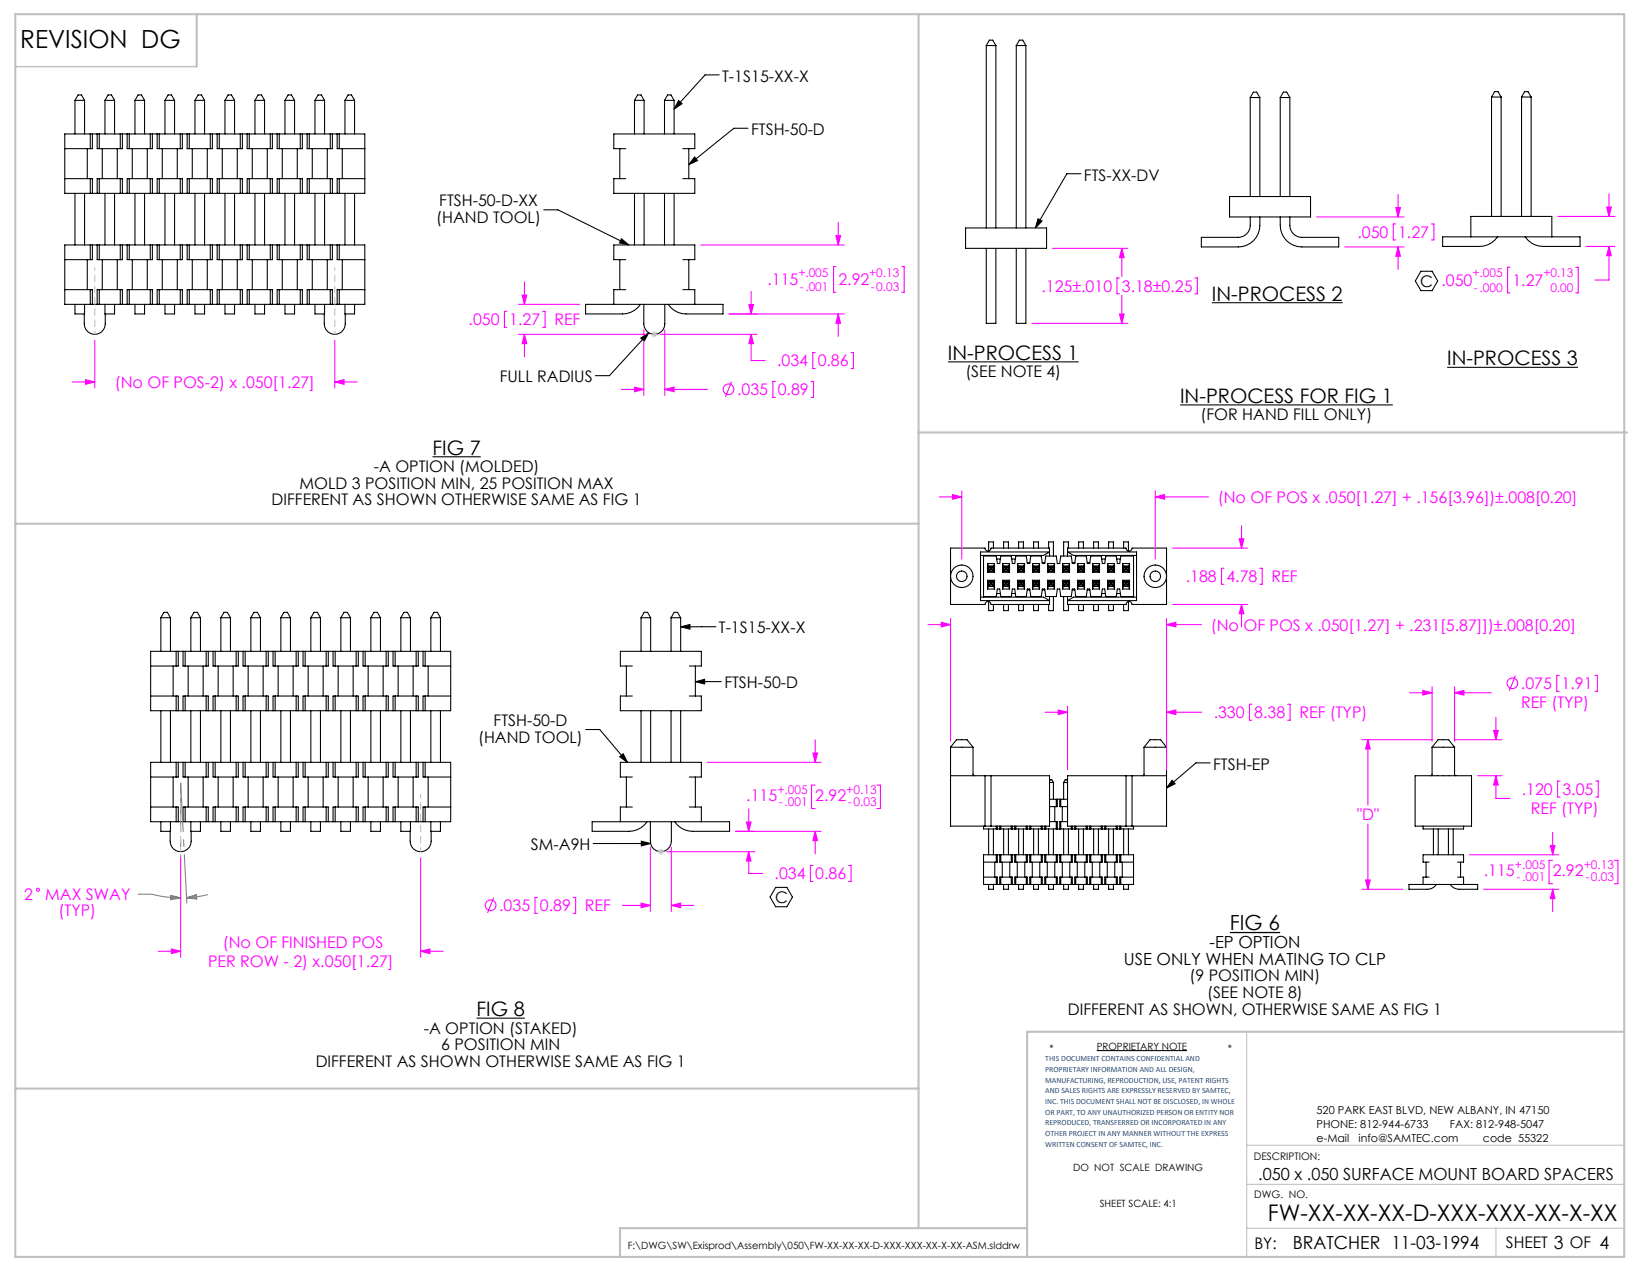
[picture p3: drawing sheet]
<svg xmlns="http://www.w3.org/2000/svg" width="279mm" height="216mm" viewBox="0 0 279 216" stroke-linecap="round" stroke-linejoin="round" font-family="sans-serif">
<path d="M0 0h279.4v215.9h-279.4z" fill="none" stroke="#fff" stroke-width=".18"/>
<g fill="none" stroke="#000" stroke-width=".18">
<path d="M12.7 17h1.6M12.7 17l.5-.9h.6l.5 .9M12.7 17v5.7M14.3 17v5.7M17.8 17h1.6M17.8 17l.5-.9h.6l.5 .9M17.8 17v5.7M19.4 17v5.7M22.9 17h1.6M22.9 17l.5-.9h.6l.5 .9M22.9 17v5.7M24.5 17v5.7"/>
<path d="M27.9 17h1.7M27.9 17l.6-.9h.5l.6 .9M27.9 17v5.7M29.6 17v5.7M33 17h1.6M33 17l.5-.9h.6l.5 .9M33 17v5.7M34.6 17v5.7M38.1 17h1.6M38.1 17l.5-.9h.6l.5 .9M38.1 17v5.7M39.7 17v5.7"/>
<path d="M43.2 17h1.6M43.2 17l.5-.9h.6l.5 .9M43.2 17v5.7M44.8 17v5.7M48.3 17h1.6M48.3 17l.5-.9h.6l.5 .9M48.3 17v5.7M49.9 17v5.7M53.3 17h1.7M53.3 17l.6-.9h.5l.6 .9M53.3 17v5.7M55 17v5.7"/>
<path d="M58.4 17h1.6M58.4 17l.5-.9h.6l.5 .9M58.4 17v5.7M60 17v5.7M107.4 17v5.7M107.4 17h1.7M107.4 17l.6-.9h.5l.6 .9M109.1 17v5.7M112.5 17h1.6M112.5 17l.5-.9h.6l.5 .9M112.5 17v5.7M114.1 17v5.7"/>
<path d="M114.9 17l.6 .6-1.4 .9zM121.8 12.7h-2.4l-5.3 5.8M167 7.7l.5-.9h.6l.5 .9M167 7.7h1.6M167 7.7v30.9M168.6 7.7v30.9M172.1 7.7l.5-.9h.6l.5 .9M172.1 7.7h1.6M172.1 7.7v30.9M173.7 7.7v30.9M211.7 16.5v16.8M211.7 16.5h1.6"/>
<path d="M211.7 16.5l.5-.9h.6l.5 .9M213.3 16.5v16.8M216.8 16.5h1.6M216.8 16.5l.5-.9h.6l.5 .9M216.8 16.5v16.8M218.4 16.5v16.8M252.6 16.4l.5-.9h.6l.5 .9M252.6 16.4h1.6M252.6 16.4v20.3M254.2 16.4v20.3M257.6 16.4l.6-.9h.5l.6 .9M257.6 16.4h1.7"/>
<path d="M257.6 16.4v20.3M259.3 16.4v20.3M11 30.3h4.6v2.4M11 22.7h50.8v10h-50.8zM12.7 32.7v8.8M14.3 32.7v8.8M14.8 25.2v5.1M15.3 22.7v2.5M15.3 30.3v2.4M15.6 22.7v2.5h-4.6M16.5 32.7v-2.4h4.2v2.4M16.5 22.7v2.5h4.2v-2.5"/>
<path d="M16.8 22.7v2.5M16.8 30.3v2.4M17.3 25.2v5.1M17.8 32.7v8.8M19.4 32.7v8.8M19.9 25.2v5.1M20.4 22.7v2.5M20.4 30.3v2.4M21.5 32.7v-2.4h4.3v2.4M21.5 22.7v2.5h4.3v-2.5M21.9 22.7v2.5M21.9 30.3v2.4"/>
<path d="M22.4 25.2v5.1M22.9 32.7v8.8M24.5 32.7v8.8M24.9 25.2v5.1M25.4 22.7v2.5M25.4 30.3v2.4M26.6 32.7v-2.4h4.3v2.4M26.6 22.7v2.5h4.3v-2.5M27 22.7v2.5M27 30.3v2.4M27.5 25.2v5.1M27.9 32.7v8.8"/>
<path d="M29.6 32.7v8.8M30 25.2v5.1M30.5 22.7v2.5M30.5 30.3v2.4M31.7 32.7v-2.4h4.3v2.4M31.7 22.7v2.5h4.3v-2.5M32 22.7v2.5M32 30.3v2.4M32.6 25.2v5.1M33 32.7v8.8M34.6 32.7v8.8M35.1 25.2v5.1"/>
<path d="M35.6 22.7v2.5M35.6 30.3v2.4M36.8 32.7v-2.4h4.2v2.4M36.8 22.7v2.5h4.2v-2.5M37.1 22.7v2.5M37.1 30.3v2.4M37.6 25.2v5.1M38.1 32.7v8.8M39.7 32.7v8.8M40.2 25.2v5.1M40.7 22.7v2.5M40.7 30.3v2.4"/>
<path d="M41.9 32.7v-2.4h4.2v2.4M41.9 22.7v2.5h4.2v-2.5M42.2 22.7v2.5M42.2 30.3v2.4M42.7 25.2v5.1M43.2 32.7v8.8M44.8 32.7v8.8M45.3 25.2v5.1M45.8 22.7v2.5M45.8 30.3v2.4M46.9 32.7v-2.4h4.3v2.4M46.9 22.7v2.5h4.3v-2.5"/>
<path d="M47.3 22.7v2.5M47.3 30.3v2.4M47.8 25.2v5.1M48.3 32.7v8.8M49.9 32.7v8.8M50.3 25.2v5.1M50.8 22.7v2.5M50.8 30.3v2.4M52 32.7v-2.4h4.3v2.4M52 22.7v2.5h4.3v-2.5M52.4 22.7v2.5M52.4 30.3v2.4"/>
<path d="M52.9 25.2v5.1M53.3 32.7v8.8M55 32.7v8.8M55.4 25.2v5.1M55.9 22.7v2.5M55.9 30.3v2.4M57.1 22.7v2.5h4.7M57.4 22.7v2.5M57.4 30.3v2.4M58 25.2v5.1M58.4 32.7v8.8M60 32.7v8.8"/>
<path d="M61.8 30.3h-4.7v2.4M92.1 35.5h2.4l12 6M105 25.2v5.1M106 25.2h-2.1v-2.5h13.8v2.5h-2.1M106 30.3h-2.1v2.4h13.8v-2.4h-2.1M107.4 32.7v8.8M109.1 32.7v8.8M112.5 32.7v8.8M114.1 32.7v8.8M116.6 25.2v5.1M117.6 26.6l.5 .6-1.5 .7zM126.7 21.7h-2.4l-7.7 6.2"/>
<path d="M163.5 38.6h13.7v3.5h-13.7zM175.8 37l.7 .4-1.2 1.2zM183 29.4h-2.4l-5.3 9.2M208.2 33.3h13.7v3.4h-13.7zM211.7 36.7a3.2 3.2 0 0 1-.6 2.9 2.03 2.03 0 0 1-1.4 .6h-6.3v1.6h6.3a3.7 3.7 0 0 0 3.6-3.6v-1.5M216.8 36.7a4.7 4.7 0 0 0 1.1 4 3.7 3.7 0 0 0 2.5 1.1h6.3v-1.6h-6.3a2.03 2.03 0 0 1-2-2v-1.5M11 49h4.6v2.5M11 41.5h50.8v10h-50.8zM12.7 51.5v1.7h1.6v-1.7M14.3 53.2v1.6a1.78 1.78 0 0 0 1.7 1.8 1.78 1.78 0 0 0 1.8-1.8v-1.6M14.8 44v5M15.3 41.5v2.5"/>
<path d="M15.3 49v2.5M15.6 41.5v2.5h-4.6M16.5 51.5v-2.5h4.2v2.5M16.5 41.5v2.5h4.2v-2.5M16.8 41.5v2.5M16.8 49v2.5M17.3 44v5M17.8 51.5v1.7h1.6v-1.7M19.9 44v5M20.4 41.5v2.5M20.4 49v2.5M21.5 51.5v-2.5h4.3v2.5"/>
<path d="M21.5 41.5v2.5h4.3v-2.5M21.9 41.5v2.5M21.9 49v2.5M22.4 44v5M22.9 51.5v1.7h1.6v-1.7M24.9 44v5M25.4 41.5v2.5M25.4 49v2.5M26.6 51.5v-2.5h4.3v2.5M26.6 41.5v2.5h4.3v-2.5M27 41.5v2.5M27 49v2.5"/>
<path d="M27.5 44v5M27.9 51.5v1.7h1.7v-1.7M30 44v5M30.5 41.5v2.5M30.5 49v2.5M31.7 51.5v-2.5h4.3v2.5M31.7 41.5v2.5h4.3v-2.5M32 41.5v2.5M32 49v2.5M32.6 44v5M33 51.5v1.7h1.6v-1.7M35.1 44v5"/>
<path d="M35.6 41.5v2.5M35.6 49v2.5M36.8 51.5v-2.5h4.2v2.5M36.8 41.5v2.5h4.2v-2.5M37.1 41.5v2.5M37.1 49v2.5M37.6 44v5M38.1 51.5v1.7h1.6v-1.7M40.2 44v5M40.7 41.5v2.5M40.7 49v2.5M41.9 51.5v-2.5h4.2v2.5"/>
<path d="M41.9 41.5v2.5h4.2v-2.5M42.2 41.5v2.5M42.2 49v2.5M42.7 44v5M43.2 51.5v1.7h1.6v-1.7M45.3 44v5M45.8 41.5v2.5M45.8 49v2.5M46.9 51.5v-2.5h4.3v2.5M46.9 41.5v2.5h4.3v-2.5M47.3 41.5v2.5M47.3 49v2.5"/>
<path d="M47.8 44v5M48.3 51.5v1.7h1.6v-1.7M50.3 44v5M50.8 41.5v2.5M50.8 49v2.5M52 51.5v-2.5h4.3v2.5M52 41.5v2.5h4.3v-2.5M52.4 41.5v2.5M52.4 49v2.5M52.9 44v5M53.3 51.5v1.7h1.7v-1.7M54.9 53.2v1.6a1.78 1.78 0 0 0 1.8 1.8 1.78 1.78 0 0 0 1.8-1.8v-1.6"/>
<path d="M55.4 44v5M55.9 41.5v2.5M55.9 49v2.5M57.1 41.5v2.5h4.7M57.4 41.5v2.5M57.4 49v2.5M58 44v5M58.4 51.5v1.7h1.6v-1.7M61.8 49h-4.7v2.5M105 44v5M105.2 40.4l1.3 1.1-1.6-.4zM106 49h-2.1v2.5"/>
<path d="M106 44h-2.1v-2.5h13.8v2.5h-2.1M108.5 51.5a3.7 3.7 0 0 1-3.1 1.7h-6.2v-1.7h23.2v1.7h-6.2a3.7 3.7 0 0 1-3.1-1.7M108.5 57.2l1.4-.9-.8 1.5zM109 51.5v3.3a1.78 1.78 0 0 0 1.8 1.8 1.78 1.78 0 0 0 1.8-1.8v-3.3M109.9 56.3l-6.7 7.3h-2.4M115.6 49h2.1v2.5M116.6 44v5M167 42.1v12.7h1.6v-12.7M172.1 42.1v12.7h1.6v-12.7M205.2 51.3h22.2M240.6 45.9h1.9l.9 1.7-.9 1.6h-1.9l-.9-1.6zM249.1 40.1v-3.4h13.7v3.4"/>
<path d="M253.6 40.1a3.7 3.7 0 0 1-3.1 1.6h-6.2v-1.6h23.3v1.6h-6.3a3.7 3.7 0 0 1-3-1.6M73.2 77.3h8.2M160.5 61.3h22.2M199.8 68.6h36.1M245.1 62.2h22.1M166 94.1h10.7l1-.6h-11.7v8.2h11.7l-1-.6h-10.7M166.5 94.1v7M166.5 94.2h2.2l.2 1.2h.4l.2-1.2h1.7l.2 1.2h.4l.2-1.2h1.8l.2 1.2h.4l.1-1.2h1.8l.2 1.2h.4l.2-1.2h1.8l.1 1.2h.4l.2-1.2h1.8l.2 1.2h.4l.2-1.2h1.7l.2 1.2h.4l.2-1.2h1.8l.2 1.2h.4l.1-1.2h1.8l.2 1.2h.4l.2-1.2h2.1M167.2 96.9h1.2M167.2 95.4h1.2M167.2 95.4v1.5M167.2 98.3v1.4"/>
<path d="M167.2 98.3h1.2M167.2 99.7h1.2M167.2 95.4l.2 .5M167.2 98.3l.2 .1M167.4 95.9h.9M167.4 95.9v.9M167.4 98.4v.9M167.4 96.8l-.2 .1M167.4 96.8h.9M167.4 99.3l-.2 .4M167.4 99.3h.9M167.4 98.4h.9"/>
<path d="M167.4 95.9v.8M167.4 95.9l.3 .3M167.4 98.4l.3 .3M167.4 98.4h.8M167.4 99.3h.8M167.4 95.9h.8M167.4 96.7h.8M167.7 96.5l-.3 .2M167.7 99l-.3 .3M167.7 98.7h.3M167.7 99h.3M167.7 96.2h.3"/>
<path d="M167.7 96.5h.3M167.7 96.2v.3M167.7 98.7v.3M168 96.5l.2 .2M168 99l.2 .3M168 96.2v.3M168 98.7v.3M168.2 92.8v-1h-.8v1.5M168.2 95.9v.8M168.2 98.4v.9M168.2 95.9l-.2 .3M168.2 98.4l-.2 .3"/>
<path d="M168.3 96.8l.1 .1M168.3 95.9v.9M168.3 98.4v.9M168.3 99.3l.1 .4M168.4 95.4v1.5M168.4 98.3v1.4M168.4 95.4l-.1 .5M168.4 98.3l-.1 .1M168.8 94.7h.6M169.8 96.9h1.1M169.8 95.4h1.1M169.8 98.3h1.1"/>
<path d="M169.8 99.7h1.1M169.8 95.4v1.5M169.8 98.3v1.4M169.8 98.3l.1 .1M169.8 95.4l.1 .5M169.9 95.9h.9M169.9 96.8h.9M169.9 99.3h.9M169.9 96.8l-.1 .1M169.9 98.4h.9M169.9 95.9v.9M169.9 98.4v.9"/>
<path d="M169.9 99.3l-.1 .4M169.9 92.8v-1h.9v1M169.9 95.9v.8M169.9 98.4l.3 .3M169.9 96.7h.9M169.9 95.9l.3 .3M170.2 96.5l-.3 .2M170.2 99l-.3 .3M170.2 98.7h.3M170.2 99h.3M170.2 96.2h.3M170.2 96.5h.3"/>
<path d="M170.2 96.2v.3M170.2 98.7v.3M170.5 99l.3 .3M170.5 96.5l.3 .2M170.5 96.2v.3M170.5 98.7v.3M170.8 95.9v.8M170.8 98.4v.9M170.8 95.9l-.3 .3M170.8 98.4l-.3 .3M170.8 96.8l.1 .1M170.8 95.9v.9"/>
<path d="M170.8 99.3l.1 .4M170.9 95.4v1.5M170.9 98.3v1.4M170.9 95.4l-.1 .5M170.9 98.3l-.1 .1M171.3 94.7h.6M172.3 96.9h1.2M172.3 95.4h1.2M172.3 98.3h1.2M172.3 99.7h1.2M172.3 95.4v1.5M172.3 98.3v1.4"/>
<path d="M172.3 98.3l.1 .1M172.3 95.4l.1 .5M172.4 95.9h1M172.4 96.8h1M172.4 99.3h1M172.4 98.4h1M172.4 96.8l-.1 .1M172.4 95.9v.9M172.4 98.4v.9M172.4 99.3l-.1 .4M172.5 92.8v-1h.8v1M172.5 95.9v.8"/>
<path d="M172.5 98.4v.9M172.5 98.4l.3 .3M172.5 95.9l.3 .3M172.5 98.4h.8M172.5 99.3h.8M172.5 95.9h.8M172.5 96.7h.8M172.8 96.5l-.3 .2M172.8 99l-.3 .3M172.8 98.7h.2M172.8 99h.2M172.8 96.2v.3"/>
<path d="M172.8 98.7v.3M172.8 96.2h.2M172.8 96.5h.2M173 99l.3 .3M173 96.5l.3 .2M173 96.2v.3M173 98.7v.3M173.3 95.9v.8M173.3 98.4v.9M173.3 95.9l-.3 .3M173.3 98.4l-.3 .3M173.4 96.8l.1 .1"/>
<path d="M173.4 95.9v.9M173.4 98.4v.9M173.4 99.3l.1 .4M173.5 95.4v1.5M173.5 98.3v1.4M173.5 95.4l-.1 .5M173.5 98.3l-.1 .1M173.9 95.3h.5M173.9 99.9h.5M174.8 96.9h1.2M174.8 95.4h1.2M174.8 98.3h1.2"/>
<path d="M174.8 99.7h1.2M174.8 95.4v1.5M174.8 98.3v1.4M174.8 98.3l.2 .1M174.8 95.4l.2 .5M175 95.9h.9M175 96.8h.9M175 99.3h.9M175 98.4h.9M175 96.8l-.2 .1M175 95.9v.9M175 98.4v.9"/>
<path d="M175 99.3l-.2 .4M175 92.8v-1h.8v1M175 95.9v.8M175 98.4l.3 .3M175 95.9l.3 .3M175 98.4h.8M175 99.3h.8M175 95.9h.8M175 96.7h.8M175.3 96.5l-.3 .2M175.3 99l-.3 .3M175.3 98.7h.3"/>
<path d="M175.3 99h.3M175.3 96.2h.3M175.3 96.5h.3M175.3 96.2v.3M175.3 98.7v.3M175.6 99l.2 .3M175.6 96.5l.2 .2M175.6 96.2v.3M175.6 98.7v.3M175.8 95.9v.8M175.8 98.4v.9M175.8 95.9l-.2 .3"/>
<path d="M175.8 98.4l-.2 .3M175.9 96.8l.1 .1M175.9 95.9v.9M175.9 98.4v.9M175.9 99.3l.1 .4M176 95.4v1.5M176 98.3v1.4M176 95.4l-.1 .5M176 98.3l-.1 .1M176.5 95.3h.4M176.5 99.9h.4M177.4 96.9h1.2"/>
<path d="M177.4 95.4h1.2M177.4 98.3h1.2M177.4 99.7h1.2M177.4 95.4v1.5M177.4 98.3v1.4M177.4 98.3l.1 .1M177.4 95.4l.1 .5M177.5 95.9h.9M177.5 96.8h.9M177.5 99.3h.9M177.5 98.4h.9M177.5 96.8l-.1 .1"/>
<path d="M177.5 95.9v.9M177.5 98.4v.9M177.5 99.3l-.1 .4M177.6 92.8v-1h.8v2.4M177.6 95.9v.8M177.6 98.4v.9M177.6 98.4l.2 .3M177.6 95.9l.2 .3M177.6 98.4h.8M177.6 99.3h.8M177.6 95.9h.8M177.6 96.7h.8"/>
<path d="M177.7 94.2v-1.4h-9.9a.51 .51 0 0 1-.5 .5 .51 .51 0 0 1-.5-.5h-5.8v9.6h5.8a.51 .51 0 0 1 .5-.5 .51 .51 0 0 1 .5 .5h9.9v-1.4M177.8 96.5l-.2 .2M177.8 99l-.2 .3M177.8 98.7h.3M177.8 99h.3M177.8 96.2v.3M177.8 98.7v.3M177.8 96.2h.3M177.8 96.5h.3M178.1 99l.3 .3M178.1 96.5l.3 .2M178.1 96.2v.3"/>
<path d="M178.1 98.7v.3M178.4 95.9v.8M178.4 98.4v.9M178.4 95.9l-.3 .3M178.4 98.4l-.3 .3M178.4 96.8l.2 .1M178.4 95.9v.9M178.4 99.3l.2 .4M178.6 95.4v1.5M178.6 98.3v1.4M178.6 95.4l-.2 .5M178.6 98.3l-.2 .1"/>
<path d="M179.9 96.9h1.2M179.9 95.4h1.2M179.9 98.3h1.2M179.9 99.7h1.2M179.9 95.4v1.5M179.9 98.3v1.4M179.9 95.4l.2 .5M179.9 98.3l.2 .1M180.1 95.9h.9M180.1 96.8h.9M180.1 99.3h.9M180.1 98.4h.9"/>
<path d="M180.1 96.8l-.2 .1M180.1 95.9v.9M180.1 98.4v.9M180.1 99.3l-.2 .4M180.1 95.9v.8M180.1 95.9l.3 .3M180.1 98.4l.3 .3M180.1 98.4h.8M180.1 99.3h.8M180.1 95.9h.8M180.1 96.7h.8M180.4 96.5l-.3 .2"/>
<path d="M180.4 99l-.3 .3M180.4 98.7h.3M180.4 99h.3M180.4 96.2v.3M180.4 98.7v.3M180.4 96.2h.3M180.4 96.5h.3M180.7 96.5l.2 .2M180.7 99l.2 .3M180.7 96.2v.3M180.7 98.7v.3M180.8 94.2v-1.4h9.9a.51 .51 0 0 0 .5 .5 .51 .51 0 0 0 .5-.5h5.8v9.6h-5.8a.51 .51 0 0 0-.5-.5 .51 .51 0 0 0-.5 .5h-9.9v-1.4"/>
<path d="M180.9 92.8v-1h-.8v2.4M180.9 95.9v.8M180.9 98.4v.9M180.9 95.9l-.2 .3M180.9 98.4l-.2 .3M181 96.8l.1 .1M181 95.9v.9M181 98.4v.9M181 99.3l.1 .4M181.1 95.4v1.5M181.1 98.3v1.4M181.1 95.4l-.1 .5"/>
<path d="M181.1 98.3l-.1 .1M181.6 95.3h.4M181.6 99.9h.4M182.5 96.9h1.1M182.5 95.4h1.1M182.5 98.3h1.1M182.5 99.7h1.1M182.5 95.4v1.5M182.5 98.3v1.4M182.5 98.3l.1 .1M182.5 95.4l.1 .5M182.6 95.9h.9"/>
<path d="M182.6 96.8h.9M182.6 99.3h.9M182.6 98.4h.9M182.6 96.8l-.1 .1M182.6 95.9v.9M182.6 98.4v.9M182.6 99.3l-.1 .4M182.6 92.8v-1h.9v1M182.6 95.9v.8M182.6 98.4l.3 .3M182.6 95.9l.3 .3M182.6 96.7h.9"/>
<path d="M182.9 96.5l-.3 .2M182.9 99l-.3 .3M182.9 98.7h.3M182.9 99h.3M182.9 96.2h.3M182.9 96.5h.3M182.9 96.2v.3M182.9 98.7v.3M183.2 99l.3 .3M183.2 96.5l.3 .2M183.2 96.2v.3M183.2 98.7v.3"/>
<path d="M183.5 95.9v.8M183.5 98.4v.9M183.5 95.9l-.3 .3M183.5 98.4l-.3 .3M183.5 96.8l.1 .1M183.5 95.9v.9M183.5 99.3l.1 .4M183.6 95.4v1.5M183.6 98.3v1.4M183.6 95.4l-.1 .5M183.6 98.3l-.1 .1M184.1 95.3h.4"/>
<path d="M184.1 99.9h.4M185 96.9h1.2M185 95.4h1.2M185 98.3h1.2M185 99.7h1.2M185 95.4v1.5M185 98.3v1.4M185 98.3l.1 .1M185 95.4l.1 .5M185.1 95.9h1M185.1 96.8h1M185.1 99.3h1"/>
<path d="M185.1 98.4h1M185.1 96.8l-.1 .1M185.1 95.9v.9M185.1 98.4v.9M185.1 99.3l-.1 .4M185.2 92.8v-1h.8v1M185.2 95.9v.8M185.2 98.4v.9M185.2 98.4l.3 .3M185.2 95.9l.3 .3M185.2 98.4h.8M185.2 99.3h.8"/>
<path d="M185.2 95.9h.8M185.2 96.7h.8M185.5 96.5l-.3 .2M185.5 99l-.3 .3M185.5 98.7h.2M185.5 99h.2M185.5 96.2h.2M185.5 96.5h.2M185.5 96.2v.3M185.5 98.7v.3M185.7 99l.3 .3M185.7 96.5l.3 .2"/>
<path d="M185.7 96.2v.3M185.7 98.7v.3M186 95.9v.8M186 98.4v.9M186 95.9l-.3 .3M186 98.4l-.3 .3M186.1 96.8l.1 .1M186.1 95.9v.9M186.1 98.4v.9M186.1 99.3l.1 .4M186.2 95.4v1.5M186.2 98.3v1.4"/>
<path d="M186.2 95.4l-.1 .5M186.2 98.3l-.1 .1M186.6 94.7h.6M187.5 96.9h1.2M187.5 95.4h1.2M187.5 98.3h1.2M187.5 99.7h1.2M187.5 95.4v1.5M187.5 98.3v1.4M187.5 98.3l.2 .1M187.5 95.4l.2 .5M187.7 95.9h.9"/>
<path d="M187.7 96.8h.9M187.7 99.3h.9M187.7 98.4h.9M187.7 95.9v.9M187.7 98.4v.9M187.7 96.8l-.2 .1M187.7 99.3l-.2 .4M187.7 92.8v-1h.8v1M187.7 95.9v.8M187.7 98.4l.3 .3M187.7 95.9l.3 .3M187.7 98.4h.8"/>
<path d="M187.7 99.3h.8M187.7 95.9h.8M187.7 96.7h.8M188 96.5l-.3 .2M188 99l-.3 .3M188 98.7h.3M188 99h.3M188 96.2v.3M188 98.7v.3M188 96.2h.3M188 96.5h.3M188.3 99l.2 .3"/>
<path d="M188.3 96.5l.2 .2M188.3 96.2v.3M188.3 98.7v.3M188.5 95.9v.8M188.5 98.4v.9M188.5 95.9l-.2 .3M188.5 98.4l-.2 .3M188.6 96.8l.1 .1M188.6 95.9v.9M188.6 98.4v.9M188.6 99.3l.1 .4M188.7 95.4v1.5"/>
<path d="M188.7 98.3v1.4M188.7 95.4l-.1 .5M188.7 98.3l-.1 .1M189.1 94.7h.6M190.1 96.9h1.2M190.1 95.4h1.2M190.1 98.3h1.2M190.1 99.7h1.2M190.1 95.4v1.5M190.1 98.3v1.4M190.1 98.3l.1 .1M190.1 95.4l.1 .5"/>
<path d="M190.2 95.9h.9M190.2 96.8h.9M190.2 99.3h.9M190.2 98.4h.9M190.2 96.8l-.1 .1M190.2 95.9v.9M190.2 98.4v.9M190.2 99.3l-.1 .4M190.3 92.8v-1h.8v1.5M190.3 95.9v.8M190.3 98.4v.9M190.3 98.4l.2 .3"/>
<path d="M190.3 95.9l.2 .3M190.3 98.4h.8M190.3 99.3h.8M190.3 95.9h.8M190.3 96.7h.8M190.5 96.5l-.2 .2M190.5 99l-.2 .3M190.5 98.7h.3M190.5 96.2v.3M190.5 98.7v.3M190.5 99h.3M190.5 96.2h.3"/>
<path d="M190.5 96.5h.3M190.8 99l.3 .3M190.8 96.5l.3 .2M190.8 96.2v.3M190.8 98.7v.3M191.1 95.9v.8M191.1 98.4v.9M191.1 95.9l-.3 .3M191.1 98.4l-.3 .3M191.1 96.8l.2 .1M191.1 95.9v.9M191.1 99.3l.2 .4"/>
<path d="M191.3 95.4v1.5M191.3 98.3v1.4M191.3 95.4l-.2 .5M191.3 98.3l-.2 .1M191.9 94.1v7M192.5 94.1h-10.7l-1-.6h11.7v8.2h-11.7l1-.6h10.7M25.5 117.9h4.7v2.4M25.5 110.3h50.8v10h-50.8zM27.2 104.6h1.7M27.2 104.6l.6-.9h.5l.6 .9M27.2 104.6v5.7M28.9 104.6v5.7"/>
<path d="M29.3 112.8v5.1M29.8 110.3v2.5M29.8 117.9v2.4M30.2 110.3v2.5h-4.7M31 110.3v2.5h4.3v-2.5M31.4 110.3v2.5M31.4 117.9v2.4M31.9 112.8v5.1M32.3 104.6h1.6M32.3 104.6l.5-.9h.6l.5 .9M32.3 104.6v5.7M33.9 104.6v5.7"/>
<path d="M34.4 112.8v5.1M34.9 110.3v2.5M34.9 117.9v2.4M36.1 110.3v2.5h4.2v-2.5M36.4 110.3v2.5M36.4 117.9v2.4M36.9 112.8v5.1M37.4 104.6h1.6M37.4 104.6l.5-.9h.6l.5 .9M37.4 104.6v5.7M39 104.6v5.7M39.5 112.8v5.1"/>
<path d="M40 110.3v2.5M40 117.9v2.4M41.2 110.3v2.5h4.2v-2.5M41.5 110.3v2.5M41.5 117.9v2.4M42 112.8v5.1M42.5 104.6h1.6M42.5 104.6l.5-.9h.6l.5 .9M42.5 104.6v5.7M44.1 104.6v5.7M44.6 112.8v5.1M45.1 110.3v2.5"/>
<path d="M45.1 117.9v2.4M46.2 110.3v2.5h4.3v-2.5M46.6 110.3v2.5M46.6 117.9v2.4M47.1 112.8v5.1M47.6 104.6h1.6M47.6 104.6l.5-.9h.6l.5 .9M47.6 104.6v5.7M49.2 104.6v5.7M49.6 112.8v5.1M50.1 110.3v2.5M50.1 117.9v2.4"/>
<path d="M51.3 110.3v2.5h4.3v-2.5M51.7 110.3v2.5M51.7 117.9v2.4M52.2 112.8v5.1M52.6 104.6h1.7M52.6 104.6l.6-.9h.5l.6 .9M52.6 104.6v5.7M54.3 104.6v5.7M54.7 112.8v5.1M55.2 110.3v2.5M55.2 117.9v2.4M56.4 110.3v2.5h4.3v-2.5"/>
<path d="M56.8 110.3v2.5M56.8 117.9v2.4M57.3 112.8v5.1M57.7 104.6h1.6M57.7 104.6l.5-.9h.6l.5 .9M57.7 104.6v5.7M59.3 104.6v5.7M59.8 112.8v5.1M60.3 110.3v2.5M60.3 117.9v2.4M61.5 110.3v2.5h4.2v-2.5M61.8 110.3v2.5"/>
<path d="M61.8 117.9v2.4M62.3 112.8v5.1M62.8 104.6h1.6M62.8 104.6l.5-.9h.6l.5 .9M62.8 104.6v5.7M64.4 104.6v5.7M64.9 112.8v5.1M65.4 110.3v2.5M65.4 117.9v2.4M66.6 110.3v2.5h4.2v-2.5M66.9 110.3v2.5M66.9 117.9v2.4"/>
<path d="M67.4 112.8v5.1M67.9 104.6h1.6M67.9 104.6l.5-.9h.6l.5 .9M67.9 104.6v5.7M69.5 104.6v5.7M70 112.8v5.1M70.5 110.3v2.5M70.5 117.9v2.4M71.6 110.3v2.5h4.7M72 110.3v2.5M72 117.9v2.4M72.5 112.8v5.1"/>
<path d="M73 104.6h1.6M73 104.6l.5-.9h.6l.5 .9M73 104.6v5.7M74.6 104.6v5.7M76.3 117.9h-4.7v2.4M106.1 112.8v5.1M107.1 112.8h-2.1v-2.5h13.8v2.5h-2.1M107.1 117.9h-2.1v2.4h13.8v-2.4h-2.1M108.6 104.6v5.7M108.6 104.6h1.6M108.6 104.6l.5-.9h.5l.6 .9M110.2 104.6v5.7"/>
<path d="M113.6 104.6h1.7M113.6 104.6l.6-.9h.5l.6 .9M113.6 104.6v5.7M115.3 106.1l1.5-.4v.8zM115.3 104.6v5.7M117.7 115.4l1.6-.4v.8zM117.7 112.8v5.1M121.2 106.1h-5.9M122.1 115.4h-4.4M166.5 101h2.2l.2-1.3h.4l.2 1.3h1.7l.2-1.3h.4l.2 1.3h1.8l.2-1.3h.4l.1 1.3h1.8l.2-1.3h.4l.2 1.3h1.8l.1-1.3h.4l.2 1.3h1.8l.2-1.3h.4l.2 1.3h1.7l.2-1.3h.4l.2 1.3h1.8l.2-1.3h.4l.1 1.3h1.8l.2-1.3h.4l.2 1.3h2.1M167.4 101.9v1.5h.8v-1M168.8 100.5h.6"/>
<path d="M169.9 102.4v1h.9v-1M171.3 100.5h.6M172.5 102.4v1h.8v-1M175 102.4v1h.8v-1M178.4 101v2.4h-.8v-1M180.1 101v2.4h.8v-1M182.6 102.4v1h.9v-1M185.2 102.4v1h.8v-1M186.6 100.5h.6M187.7 102.4v1h.8v-1M189.1 100.5h.6M191.1 101.9v1.5h-.8v-1"/>
<path d="M25.5 129.1h50.8v10h-50.8zM25.5 136.7h4.7v2.4M27.2 139.1v1.7h1.7v-1.7M27.2 120.3v8.8M28.9 120.3v8.8M29.3 131.6v5.1M29.8 129.1v2.5M29.8 136.7v2.4M30.2 129.1v2.5h-4.7M31 139.1v-2.4h4.3v2.4M31 129.1v2.5h4.3v-2.5M31 120.3v-2.4h4.3v2.4"/>
<path d="M31.4 129.1v2.5M31.4 136.7v2.4M31.9 131.6v5.1M32.3 139.1v1.7h1.6v-1.7M32.3 120.3v8.8M33.9 120.3v8.8M34.4 131.6v5.1M34.9 129.1v2.5M34.9 136.7v2.4M36.1 139.1v-2.4h4.2v2.4M36.1 129.1v2.5h4.2v-2.5M36.1 120.3v-2.4h4.2v2.4"/>
<path d="M36.4 129.1v2.5M36.4 136.7v2.4M36.9 131.6v5.1M37.4 139.1v1.7h1.6v-1.7M37.4 120.3v8.8M39 120.3v8.8M39.5 131.6v5.1M40 129.1v2.5M40 136.7v2.4M41.2 139.1v-2.4h4.2v2.4M41.2 129.1v2.5h4.2v-2.5M41.2 120.3v-2.4h4.2v2.4"/>
<path d="M41.5 129.1v2.5M41.5 136.7v2.4M42 131.6v5.1M42.5 139.1v1.7h1.6v-1.7M42.5 120.3v8.8M44.1 120.3v8.8M44.6 131.6v5.1M45.1 129.1v2.5M45.1 136.7v2.4M46.2 139.1v-2.4h4.3v2.4M46.2 129.1v2.5h4.3v-2.5M46.2 120.3v-2.4h4.3v2.4"/>
<path d="M46.6 129.1v2.5M46.6 136.7v2.4M47.1 131.6v5.1M47.6 139.1v1.7h1.6v-1.7M47.6 120.3v8.8M49.2 120.3v8.8M49.6 131.6v5.1M50.1 129.1v2.5M50.1 136.7v2.4M51.3 139.1v-2.4h4.3v2.4M51.3 129.1v2.5h4.3v-2.5M51.3 120.3v-2.4h4.3v2.4"/>
<path d="M51.7 129.1v2.5M51.7 136.7v2.4M52.2 131.6v5.1M52.6 139.1v1.7h1.7v-1.7M52.6 120.3v8.8M54.3 120.3v8.8M54.7 131.6v5.1M55.2 129.1v2.5M55.2 136.7v2.4M56.4 139.1v-2.4h4.3v2.4M56.4 129.1v2.5h4.3v-2.5M56.4 120.3v-2.4h4.3v2.4"/>
<path d="M56.8 129.1v2.5M56.8 136.7v2.4M57.3 131.6v5.1M57.7 139.1v1.7h1.6v-1.7M57.7 120.3v8.8M59.3 120.3v8.8M59.8 131.6v5.1M60.3 129.1v2.5M60.3 136.7v2.4M61.5 139.1v-2.4h4.2v2.4M61.5 129.1v2.5h4.2v-2.5M61.5 120.3v-2.4h4.2v2.4"/>
<path d="M61.8 129.1v2.5M61.8 136.7v2.4M62.3 131.6v5.1M62.8 139.1v1.7h1.6v-1.7M62.8 120.3v8.8M64.4 120.3v8.8M64.9 131.6v5.1M65.4 129.1v2.5M65.4 136.7v2.4M66.6 139.1v-2.4h4.2v2.4M66.6 129.1v2.5h4.2v-2.5M66.6 120.3v-2.4h4.2v2.4"/>
<path d="M66.9 129.1v2.5M66.9 136.7v2.4M67.4 131.6v5.1M67.9 139.1v1.7h1.6v-1.7M67.9 120.3v8.8M69.5 120.3v8.8M70 131.6v5.1M70.5 129.1v2.5M70.5 136.7v2.4M71.6 129.1v2.5h4.7M72 129.1v2.5M72 136.7v2.4"/>
<path d="M72.5 131.6v5.1M73 139.1v1.7h1.6v-1.7M73 120.3v8.8M74.6 120.3v8.8M76.3 136.7h-4.7v2.4M99.2 123.5h2.4l4.6 5.6M104.9 128.1l.6-.5 .7 1.5zM106.1 131.6v5.1M107.1 136.7h-2.1v2.4M107.1 131.6h-2.1v-2.5h13.8v2.5h-2.1M108.6 120.3v8.8M109.6 139.1a3.7 3.7 0 0 1-3.1 1.7h-6.2v-1.7h23.2v1.7h-6.2a3.7 3.7 0 0 1-3.1-1.7"/>
<path d="M110.1 139.1v3.3a1.78 1.78 0 0 0 1.8 1.8 1.78 1.78 0 0 0 1.8-1.8v-3.3M110.2 120.3v8.8M113.6 120.3v8.8M115.3 120.3v8.8M116.7 136.7h2.1v2.4M117.7 131.6v5.1M161 126.5h3.8M161 126.5l1-1.2h1.7l1.1 1.2M161 126.5v13.4h5.8M161 131.4h5.8M164.8 126.5v4.6l.2 .3M166.5 139.9v.5h25.4v-.5"/>
<path d="M166.8 139.9h1M166.8 131.4h1M166.8 131.4v8.5M167.8 131.4h9.9v8.5h-9.9M167.8 131.4v8.5M168.7 139.9v.5M168.9 139.9v.5M169.3 139.9v.5M169.5 139.9v.5M171.2 139.9v.5M171.4 139.9v.5M171.8 139.9v.5"/>
<path d="M172 139.9v.5M173.8 139.9v.5M174 139.9v.5M174.4 139.9v.5M174.5 139.9v.5M176.3 139.9v.5M176.5 139.9v.5M176.9 139.9v.5M177.1 139.9v.5M177.7 139.1h1.3v1.3M177.7 135.3h3.1M177.7 132.5h.7"/>
<path d="M177.7 132.2l.1-.2h.3l.3 .5M178.4 132.5v2.8M178.6 136.6v2.5M178.9 135.3v1.3M178.9 139.1v1.3M179 135.3v1.3h-1.3M179.4 135.3v1.3h1.4M179.6 135.3v1.3M179.6 139.1v1.3M179.9 136.6v2.5M180.1 132.5v2.8M180.1 132.5h.7"/>
<path d="M180.8 139.1h-1.4v1.3M180.8 132.2l-.1-.2h-.3l-.3 .5M181.4 139.9v.5M181.6 139.9v.5M182 139.9v.5M182.2 139.9v.5M183.9 139.9v.5M184.1 139.9v.5M184.5 139.9v.5M184.7 139.9v.5M186.5 139.9v.5M186.7 139.9v.5"/>
<path d="M187.1 139.9v.5M187.2 139.9v.5M189 139.9v.5M189.2 139.9v.5M189.6 139.9v.5M189.8 139.9v.5M190.7 131.4h1M190.7 139.9h1M190.7 131.4h-9.9v8.5h9.9M190.7 131.4v8.5M191.7 131.4h5.8M191.7 131.4v8.5"/>
<path d="M193.7 126.5v4.6l-.2 .3M193.7 126.5h3.8M193.7 126.5l1-1.2h1.8l1 1.2M197.5 126.5v13.4h-5.8M198.5 132.1l.5 .6-1.5 .7zM204.9 129.2h-2.4l-5 4.2M239.6 131.4h9.6v8.5h-9.6zM241 139.9v.5h6.8v-.5M242.5 126.5v4.6l-.3 .3M242.5 126.5l1-1.2h1.8l1 1.2M242.5 126.5h3.8M246.3 126.5v4.6l.3 .3"/>
<path d="M28.8 140.8v1.6a1.78 1.78 0 0 0 1.8 1.8 1.78 1.78 0 0 0 1.8-1.8v-1.6M69.5 140.8v1.6a1.78 1.78 0 0 0 1.7 1.8 1.78 1.78 0 0 0 1.8-1.8v-1.6M108.6 142.4l1.6 .4-1.6 .4zM110.2 142.8h-9.8M131.3 150.3h1.9l1 1.6-1 1.6h-1.9l-.9-1.6zM166.5 144.7h25.4v5.1h-25.4zM166.5 148.5h2.4v1.3M167.4 149.8v.8h.8v-.8M167.4 140.4v4.3M168.2 140.4v4.3M168.4 146v2.5M168.7 144.7v1.3"/>
<path d="M168.7 148.5v1.3M168.9 144.7v1.3h-2.4M169.3 149.8v-1.3h2.1v1.3M169.3 144.7v1.3h2.1v-1.3M169.5 144.7v1.3M169.5 148.5v1.3M169.7 146v2.5M169.9 149.8v.8h.9v-.8M169.9 140.4v4.3M170.8 140.4v4.3M171 146v2.5M171.2 144.7v1.3"/>
<path d="M171.2 148.5v1.3M171.8 149.8v-1.3h2.2v1.3M171.8 144.7v1.3h2.2v-1.3M172 144.7v1.3M172 148.5v1.3M172.3 146v2.5M172.5 149.8v.8h.8v-.8M172.5 140.4v4.3M173.3 140.4v4.3M173.5 146v2.5M173.8 144.7v1.3M173.8 148.5v1.3"/>
<path d="M174.4 149.8v-1.3h2.1v1.3M174.4 144.7v1.3h2.1v-1.3M174.5 144.7v1.3M174.5 148.5v1.3M174.8 146v2.5M175 149.8v.8h.8v-.8M175 140.4v4.3M175.8 140.4v4.3M176.1 146v2.5M176.3 144.7v1.3M176.3 148.5v1.3M176.9 149.8v-1.3h2.1v1.3"/>
<path d="M176.9 144.7v1.3h2.1v-1.3M177.1 144.7v1.3M177.1 148.5v1.3M177.3 146v2.5M177.6 149.8v.8h.8v-.8M177.6 140.4v4.3M178.4 140.4v4.3M178.6 146v2.5M178.9 144.7v1.3M178.9 148.5v1.3M179.4 149.8v-1.3h2.2v1.3M179.4 144.7v1.3h2.2v-1.3"/>
<path d="M179.6 144.7v1.3M179.6 148.5v1.3M179.9 146v2.5M180.1 149.8v.8h.8v-.8M180.1 140.4v4.3M180.9 140.4v4.3M181.1 146v2.5M181.4 144.7v1.3M181.4 148.5v1.3M182 149.8v-1.3h2.1v1.3M182 144.7v1.3h2.1v-1.3M182.2 144.7v1.3"/>
<path d="M182.2 148.5v1.3M182.4 146v2.5M182.6 149.8v.8h.9v-.8M182.6 140.4v4.3M183.5 140.4v4.3M183.7 146v2.5M183.9 144.7v1.3M183.9 148.5v1.3M184.5 144.7v1.3h2.2v-1.3M184.5 149.8v-1.3h2.2v1.3M184.7 144.7v1.3M184.7 148.5v1.3"/>
<path d="M185 146v2.5M185.2 149.8v.8h.8v-.8M185.2 140.4v4.3M186 140.4v4.3M186.2 146v2.5M186.5 144.7v1.3M186.5 148.5v1.3M187.1 149.8v-1.3h2.1v1.3M187.1 144.7v1.3h2.1v-1.3M187.2 144.7v1.3M187.2 148.5v1.3M187.5 146v2.5"/>
<path d="M187.7 149.8v.8h.8v-.8M187.7 140.4v4.3M188.5 140.4v4.3M188.8 146v2.5M189 144.7v1.3M189 148.5v1.3M189.6 144.7v1.3h2.3M189.8 144.7v1.3M189.8 148.5v1.3M190 146v2.5M190.3 149.8v.8h.8v-.8M190.3 140.4v4.3"/>
<path d="M191.1 140.4v4.3M191.9 148.5h-2.3v1.3M241.5 146v2.5M242 148.5h-1v1.3M242 146h-1v-1.3h6.8v1.3h-1M242.7 140.4v4.3M243.2 149.8a1.83 1.83 0 0 1-1.5 .8h-3.1v-.8h11.6v.8h-3.1a1.83 1.83 0 0 1-1.5-.8M243.5 140.4v4.3M245.3 140.4v4.3M246.1 140.4v4.3M246.8 148.5h1v1.3M247.3 146v2.5"/>
<path d="M80.7 172.4h8.2M185.7 177.9h15.3"/>
<circle cx="162.9" cy="97.6" r="1.9"/>
<circle cx="162.9" cy="97.6" r=".89"/>
<circle cx="195.6" cy="97.6" r="1.91"/>
<circle cx="195.6" cy="97.6" r=".89"/>
</g>
<g fill="none" stroke="#c0c0c0" stroke-width=".18">
<path d="M110.3 56.6h1M110.4 56.3l.7 .7M110.8 56.1v1M111.1 56.3l-.7 .7M111.4 144.2h1M111.6 143.9l.7 .7M111.9 143.7v1M112.3 143.9l-.7 .7M211.1 174.7v38.1M211.1 193.9h63.9M211.1 208h63.9M211.1 200.6h63.9"/>
<path d="M253.3 208v4.8"/>
</g>
<path d="M2.6 11.3h30.7" fill="none" stroke="#c0c0c0" stroke-width=".25"/>
<path d="M2.6 2.4h272.4v210.4h-272.4zM33.3 2.4v8.9M155.5 2.4v205.6M155.5 73.2h120M2.6 88.7h152.9M275 174.7h-101.1v38.1M2.6 184.3h152.9M173.9 208h-68.9v4.8" fill="none" stroke="#c0c0c0" stroke-width=".35"/>
<g fill="none" stroke="#f0f" stroke-width=".18">
<path d="M141.5 39.9h.8l-.4 1.6zM141.9 37.7v3.8M222.9 36.7h14.9M236.3 37.9h-.4v2.7h.4M236.4 35.2h.7l-.4 1.5zM236.7 32.9v3.8M242.4 37.9h.4v2.7h-.4M263.8 36.7h9.7M272.1 35.1h.7l-.3 1.6zM272.5 32.8v3.9M16 57.6v8.1M56.7 57.6v8.1"/>
<path d="M85.8 52.7h-.4v2.7h.4M87.8 56.6h22M87.8 51.5h10.3M88.4 50h.8l-.4 1.5zM88.8 56.6l.4 1.6h-.8zM88.8 47.7v3.8M88.8 56.6v3.8M91.9 52.7h.4v2.7h-.4M109 55.9v11.1M111.8 56.6h16.4M112.6 55.9v11.1M118.7 41.5h24.3"/>
<path d="M123.4 53.2h19.6M126.8 51.6h.8l-.4 1.6zM127.2 56.6l.4 1.6h-.8zM127.2 56.6v4.5h2.4M127.2 49.4v3.8M138 59.7h-.4v2.7h.4M141.6 45.1h-.5v4.4h.5M141.9 53.2v3.8M141.9 53.2l.4 1.5h-.8zM144.1 59.7h.4v2.7h-.4M152.7 45.1h.4v4.4h-.4M174.7 54.8h16.3"/>
<path d="M178.2 42.1h12.8M189.6 47.1h-.5v2.7h.5M189.6 53.2h.8l-.4 1.6zM190 42.1v4.7M190 50v4.8M190 42.1l.4 1.5h-.8zM202.3 47.1h.4v2.7h-.4M227.7 41.8h10.1M236.7 41.8v3.8M236.7 41.8l.4 1.6h-.7zM255.7 45.2h-.4v4.4h.4M266.8 45.2h.4v4.4h-.4"/>
<path d="M268.6 41.7h4.9M272.5 41.7v5.7h-2.4M272.5 41.7l.3 1.6h-.7zM12.2 64.7h3.8M14.5 64.3l1.5 .4-1.5 .4zM56.7 64.7l1.6-.4v.8zM56.7 64.7h3.8M105.2 65.9h3.8M107.4 65.5l1.6 .4-1.6 .4zM112.6 65.9h7.2M112.6 65.9l1.5-.4v.8zM123.9 64.6l-1.1 2.6"/>
<path d="M131.3 64.6h-.4v2.7h.4M137.3 64.6h.5v2.7h-.5M159.1 84.1h3.8M161.3 83.8l1.6 .3-1.6 .4zM162.9 83.1v11.6M195.6 83.1v11.6M195.6 84.1h9M195.6 84.1l1.6-.3v.7zM198.6 92.8h12.7M207.3 96.2h-.5v2.7h.5M209.8 91.2h.8l-.4 1.6zM210.2 89v3.8"/>
<path d="M213.3 96.2h.4v2.7h-.4M157.1 105.8h3.9M159.4 105.4l1.6 .4-1.6 .4zM161 104.8v20.7M180.8 119.6v10.7M197.5 104.8v25.5M197.5 105.8h5.9M197.5 105.8l1.6-.4v.8zM198.6 102.4h12.7M210.2 102.4v3.8M210.2 102.4l.4 1.5h-.8zM212 119.3h-.4v2.7h.4"/>
<path d="M218 119.3h.5v2.7h-.5M238.7 117.3h3.8M240.9 116.9l1.6 .4-1.6 .4zM242.5 116.3v9.2M246.3 116.3v9.2M246.3 117.3h6.2M246.3 117.3l1.6-.4v.8zM256.6 114.4l-1 2.6M264 114.4h-.4v2.7h.4M270.1 114.4h.4v2.7h-.4M119.8 129.1h19.3M126.4 139.2h.8l-.4 1.6z"/>
<path d="M126.8 137v3.8M137.6 127.5h.8l-.4 1.6zM138 132.9h-.6v4h.6M138 125.3v3.8M148.5 132.9h.6v4h-.6M177 120.6h3.8M179.2 120.2l1.6 .4-1.6 .4zM197.5 120.6h6M197.5 120.6l1.6-.4v.8zM230.6 125.3h11.9M231.6 125.3v11M231.6 139.5v11.1"/>
<path d="M231.6 125.3l.4 1.5h-.8zM246.3 125.3h8M250.2 131.4h4.1M252.9 123.7h.8l-.4 1.6zM253.3 131.4v3.8h2.4M253.3 121.5v3.8M253.3 131.4l.4 1.5h-.8zM264.2 132.3h-.4v2.7h.4M270.2 132.3h.4v2.7h-.4M30.6 145.2v16.9M71.2 145.2v16.9M83.6 152l-1 2.6"/>
<path d="M91 152h-.4v2.7h.4M97.1 152h.4v2.7h-.4M105.4 153.3h4.7M108.6 152.9l1.5 .4-1.5 .4zM110.1 143.5v10.8M112.9 144.2h14.9M113.7 143.5v10.8M113.7 153.3h3.8M113.7 153.3l1.6-.4v.8zM124.6 140.8h14.5M126.8 144.2l.4 1.6h-.8zM126.8 144.2v3.7h2.4"/>
<path d="M137.6 146.6h-.4v2.7h.4M138 140.8v3.8M138 140.8l.4 1.5h-.8zM143.7 146.6h.4v2.7h-.4M230.6 150.6h7M231.2 149h.8l-.4 1.6zM248.8 144.7h15.1M251.2 150.6h12.7M262.5 143.2h.8l-.4 1.5zM262.9 145.7h-.6v3.9h.6M262.9 140.9v3.8M262.9 150.6v3.8"/>
<path d="M262.9 150.6l.4 1.6h-.8zM273.3 145.7h.7v3.9h-.7M26.8 161.1h3.8M29 160.7l1.6 .4-1.6 .4zM71.2 161.1l1.6-.4v.8zM71.2 161.1h3.8"/>
<circle cx="123.4" cy="65.9" r=".9"/>
<circle cx="256.1" cy="115.7" r=".9"/>
<circle cx="6.4" cy="150.7" r=".26"/>
<circle cx="83.1" cy="153.3" r=".9"/>
</g>
<path d="M208.3 157.9h8.5" fill="none" stroke="#000" stroke-width=".21"/>
<path d="M23.4 151.4a19.1 19.1 0 0 1 4.7 .5l2.5 .1M28.9 151.8l1.7 .2M28.9 151.6l1.7 .4-1.7 .4zM30.6 152l-1.7 .2M31.6 152l1.6-.5 .1 .7zM31.6 152h1.7M33.3 151.7l-1.7 .3M35.2 151.5l-1.8 .3-1.8 .2" fill="none" stroke="#808080" stroke-width=".18"/>
<path d="M30.6 132.6l1 20.4M30.6 153v-20.4" fill="none" stroke="#808080" stroke-width=".18" stroke-dasharray="15.2 1.3 1.3 1.3" stroke-dashoffset="6.9" stroke-linecap="butt"/>
<path d="M30.6 144.2v-9.7M71.2 144.2v-9.7" fill="none" stroke="#c0c0c0" stroke-width=".18" stroke-dasharray="1.3 .6" stroke-dashoffset=".5" stroke-linecap="butt"/>
<path d="M16 56.6v-11.3M56.7 56.6v-11.3" fill="none" stroke="#c0c0c0" stroke-width=".18" stroke-dasharray="1.3 .6" stroke-dashoffset=".7" stroke-linecap="butt"/>
<path d="M175.8 37l.7 .4-1.2 1.2zM198.5 132.1l.5 .6-1.5 .7zM108.6 142.4l1.6 .4-1.6 .4zM104.9 128.1l.6-.5 .7 1.5zM115.3 106.1l1.5-.4v.8zM117.7 115.4l1.6-.4v.8zM105.2 40.4l1.3 1.1-1.6-.4zM114.9 17l.6 .6-1.4 .9zM117.6 26.6l.5 .6-1.5 .7zM108.5 57.2l1.4-.9-.8 1.5z" fill="#000"/>
<g fill="#f0f">
<path d="M272.5 41.7l.3 1.6h-.7zM272.1 35.1h.7l-.3 1.6zM236.7 41.8l.4 1.6h-.7zM236.4 35.2h.7l-.4 1.5zM189.6 53.2h.8l-.4 1.6zM190 42.1l.4 1.5h-.8zM197.5 105.8l1.6-.4v.8zM159.4 105.4l1.6 .4-1.6 .4zM179.2 120.2l1.6 .4-1.6 .4zM197.5 120.6l1.6-.4v.8zM231.6 125.3l.4 1.5h-.8zM231.2 149h.8l-.4 1.6zM240.9 116.9l1.6 .4-1.6 .4zM246.3 117.3l1.6-.4v.8zM253.3 131.4l.4 1.5h-.8zM252.9 123.7h.8l-.4 1.6zM262.9 150.6l.4 1.6h-.8zM262.5 143.2h.8l-.4 1.5zM161.3 83.8l1.6 .3-1.6 .4zM195.6 84.1l1.6-.3v.7zM209.8 91.2h.8l-.4 1.6zM210.2 102.4l.4 1.5h-.8zM108.6 152.9l1.5 .4-1.5 .4zM113.7 153.3l1.6-.4v.8zM138 140.8l.4 1.5h-.8zM137.6 127.5h.8l-.4 1.6zM141.9 53.2l.4 1.5h-.8zM141.5 39.9h.8l-.4 1.6zM107.4 65.5l1.6 .4-1.6 .4zM112.6 65.9l1.5-.4v.8z"/>
<path d="M126.8 144.2l.4 1.6h-.8zM126.4 139.2h.8l-.4 1.6zM29 160.7l1.6 .4-1.6 .4zM71.2 161.1l1.6-.4v.8zM127.2 56.6l.4 1.6h-.8zM126.8 51.6h.8l-.4 1.6zM88.8 56.6l.4 1.6h-.8zM88.4 50h.8l-.4 1.5zM14.5 64.3l1.5 .4-1.5 .4zM56.7 64.7l1.6-.4v.8z"/>
</g>
<text font-size="4.2" x="3.4" y="8.1">REVISION DG</text>
<text font-size="3.9" x="214.7" y="206.7">FW-XX-XX-XX-D-XXX-XXX-XX-X-XX</text>
<text font-size="3.5" x="208.3" y="157.5">FIG 6</text>
<g font-size="3.4">
<text x="205.2" y="50.9">IN-PROCESS 2</text>
<text x="160.5" y="60.9">IN-PROCESS 1</text>
<text x="245.1" y="61.8">IN-PROCESS 3</text>
<text x="199.8" y="68.2">IN-PROCESS FOR FIG 1</text>
<text x="73.2" y="77">FIG 7</text>
<text x="80.7" y="172">FIG 8</text>
</g>
<text font-size="3" x="218.9" y="211.4">BRATCHER 11-03-1994</text>
<g font-size="2.8">
<text x="204.8" y="160.5">-EP OPTION</text>
<text x="190.3" y="163.3">USE ONLY WHEN MATING TO CLP</text>
<text x="213.1" y="199.9">.050 x .050 SURFACE MOUNT BOARD SPACERS</text>
</g>
<g font-size="2.7">
<text x="122.3" y="13.8">T-1S15-XX-X</text>
<text x="127.2" y="22.8">FTSH-50-D</text>
<text x="74.4" y="34.9">FTSH-50-D-XX</text>
<text x="183.5" y="30.6">FTS-XX-DV</text>
<text x="73.9" y="37.7">(HAND TOOL)</text>
<text x="240.5" y="48.5">C .050</text>
<text x="84.6" y="64.7">FULL RADIUS</text>
<text x="163.5" y="63.9">(SEE NOTE 4)</text>
<text x="203.3" y="71.2">(FOR HAND FILL ONLY)</text>
<text x="50.7" y="82.8">MOLD 3 POSITION MIN, 25 POSITION MAX</text>
<text x="63.3" y="79.9">-A OPTION (MOLDED)</text>
<text x="46" y="85.6">DIFFERENT AS SHOWN OTHERWISE SAME AS FIG 1</text>
<text x="121.7" y="107.2">T-1S15-XX-X</text>
<text x="122.7" y="116.6">FTSH-50-D</text>
<text x="81" y="125.8">(HAND TOOL)</text>
<text x="83.6" y="122.9">FTSH-50-D</text>
<text x="205.4" y="130.3">FTSH-EP</text>
<text x="89.9" y="143.9">SM-A9H</text>
<text x="131.3" y="152.8">C</text>
<text x="201.4" y="166.2">(9 POSITION MIN)</text>
<text x="180.8" y="171.8">DIFFERENT AS SHOWN, OTHERWISE SAME AS FIG 1</text>
<text x="204.4" y="169">(SEE NOTE 8)</text>
<text x="71.7" y="175">-A OPTION (STAKED)</text>
<text x="74.7" y="177.8">6 POSITION MIN</text>
<text x="53.5" y="180.6">DIFFERENT AS SHOWN OTHERWISE SAME AS FIG 1</text>
<text x="212.4" y="211.5">BY:</text>
<text x="255" y="211.4">SHEET 3 OF 4</text>
</g>
<g font-size="2.7" fill="#f0f">
<text x="229.9" y="40.3">.050</text>
<text x="236.7" y="40.3">1.27</text>
<text x="130" y="48.3">.115</text>
<text x="142" y="48.3">2.92</text>
<text x="176.4" y="49.4">.125±.010</text>
<text x="190" y="49.4">3.18±0.25</text>
<text x="256.1" y="48.4">1.27</text>
<text x="79.4" y="55.1">.050</text>
<text x="86.2" y="55.1">1.27</text>
<text x="93.9" y="55.1">REF</text>
<text x="19.5" y="65.7">(No OF POS-2) x .050[1.27]</text>
<text x="131.6" y="62.1">.034</text>
<text x="138.5" y="62.1">0.86</text>
<text x="124.8" y="66.9">.035</text>
<text x="131.7" y="66.9">0.89</text>
<text x="206.2" y="85.1">(No OF POS x .050[1.27] + .156[3.96])±.008[0.20]</text>
<text x="200.8" y="98.6">.188</text>
<text x="207.7" y="98.6">4.78</text>
<text x="215.3" y="98.6">REF</text>
<text x="205" y="106.8">(No OF POS x .050[1.27] + .231[5.87]])±.008[0.20]</text>
<text x="257.6" y="116.7">.075</text>
<text x="257.6" y="119.9">REF (TYP)</text>
<text x="264.4" y="116.7">1.91</text>
<text x="205.5" y="121.6">.330</text>
<text x="212.4" y="121.6">8.38</text>
<text x="220" y="121.6">REF (TYP)</text>
<text x="126.4" y="135.6">.115</text>
<text x="138" y="135.6">2.92</text>
<text x="257.7" y="134.6">.120</text>
<text x="259.2" y="137.8">REF (TYP)</text>
<text x="264.6" y="134.6">3.05</text>
<text x="229.8" y="138.9">&quot;D&quot;</text>
<text x="131.2" y="148.9">.034</text>
<text x="138.1" y="148.9">0.86</text>
<text x="251.2" y="148.3">.115</text>
<text x="262.9" y="148.3">2.92</text>
<text x="4.1" y="152.5">2</text>
<text x="7.7" y="152.5">MAX SWAY</text>
<text x="9.9" y="155.1">(TYP)</text>
<text x="84.5" y="154.3">.035</text>
<text x="91.4" y="154.3">0.89</text>
<text x="99" y="154.3">REF</text>
<text x="37.7" y="160.5">(No OF FINISHED POS</text>
<text x="35.2" y="163.7">PER ROW - 2) x.050[1.27]</text>
</g>
<g font-size="2" fill="#f0f">
<text x="135.2" y="46.9">+.005</text>
<text x="147.2" y="46.9">+0.13</text>
<text x="249.3" y="47">+.005</text>
<text x="261.3" y="47">+0.13</text>
<text x="135.4" y="49.3">-.001</text>
<text x="147.5" y="49.3">-0.03</text>
<text x="249.6" y="49.4">-.000</text>
<text x="262.5" y="49.4">0.00</text>
<text x="131.6" y="134.5">+.005</text>
<text x="131.9" y="136.5">-.001</text>
<text x="143.3" y="134.5">+0.13</text>
<text x="143.6" y="136.5">-0.03</text>
<text x="256.5" y="147.2">+.005</text>
<text x="256.8" y="149.2">-.001</text>
<text x="268.2" y="147.2">+0.13</text>
<text x="268.5" y="149.2">-0.03</text>
</g>
<g font-size="1.9">
<text x="222.9" y="188.6">520 PARK EAST BLVD, NEW ALBANY, IN 47150</text>
<text x="222.9" y="191">PHONE: 812-944-6733</text>
<text x="245.5" y="191">FAX: 812-948-5047</text>
<text x="222.9" y="193.4">e-Mail</text>
<text x="230" y="193.4">info@SAMTEC.com</text>
<text x="251.1" y="193.4">code 55322</text>
</g>
<g font-size="1.8">
<text x="212.3" y="196.4">DESCRIPTION:</text>
<text x="212.4" y="202.9">DWG. NO.</text>
</g>
<g font-size="1.7">
<text x="177.7" y="178.1">*</text>
<text x="185.7" y="177.7">PROPRIETARY NOTE</text>
<text x="207.9" y="178.1">*</text>
<text x="181.7" y="198.3">DO NOT SCALE DRAWING</text>
<text x="186.2" y="204.3">SHEET SCALE: 4:1</text>
<text x="106.3" y="211.5">F:\DWG\SW\Exisprod\Assembly\050\FW-XX-XX-XX-D-XXX-XXX-XX-X-XX-ASM.slddrw</text>
</g>
<g font-size="1.4" fill="#1f497d">
<text x="177" y="179.7">THIS DOCUMENT CONTAINS CONFIDENTIAL AND</text>
<text x="177" y="181.5">PROPRIETARY INFORMATION AND ALL DESIGN,</text>
<text x="177" y="183.3">MANUFACTURING, REPRODUCTION, USE, PATENT RIGHTS</text>
<text x="177" y="185.1">AND SALES RIGHTS ARE EXPRESSLY RESERVED BY SAMTEC,</text>
<text x="177" y="186.9">INC. THIS DOCUMENT SHALL NOT BE DISCLOSED, IN WHOLE</text>
<text x="177" y="188.7">OR PART, TO ANY UNAUTHORIZED PERSON OR ENTITY NOR</text>
<text x="177" y="190.5">REPRODUCED, TRANSFERRED OR INCORPORATED IN ANY</text>
<text x="177" y="192.3">OTHER PROJECT IN ANY MANNER WITHOUT THE EXPRESS</text>
<text x="177" y="194.1">WRITTEN CONSENT OF SAMTEC, INC.</text>
</g>
</svg>
